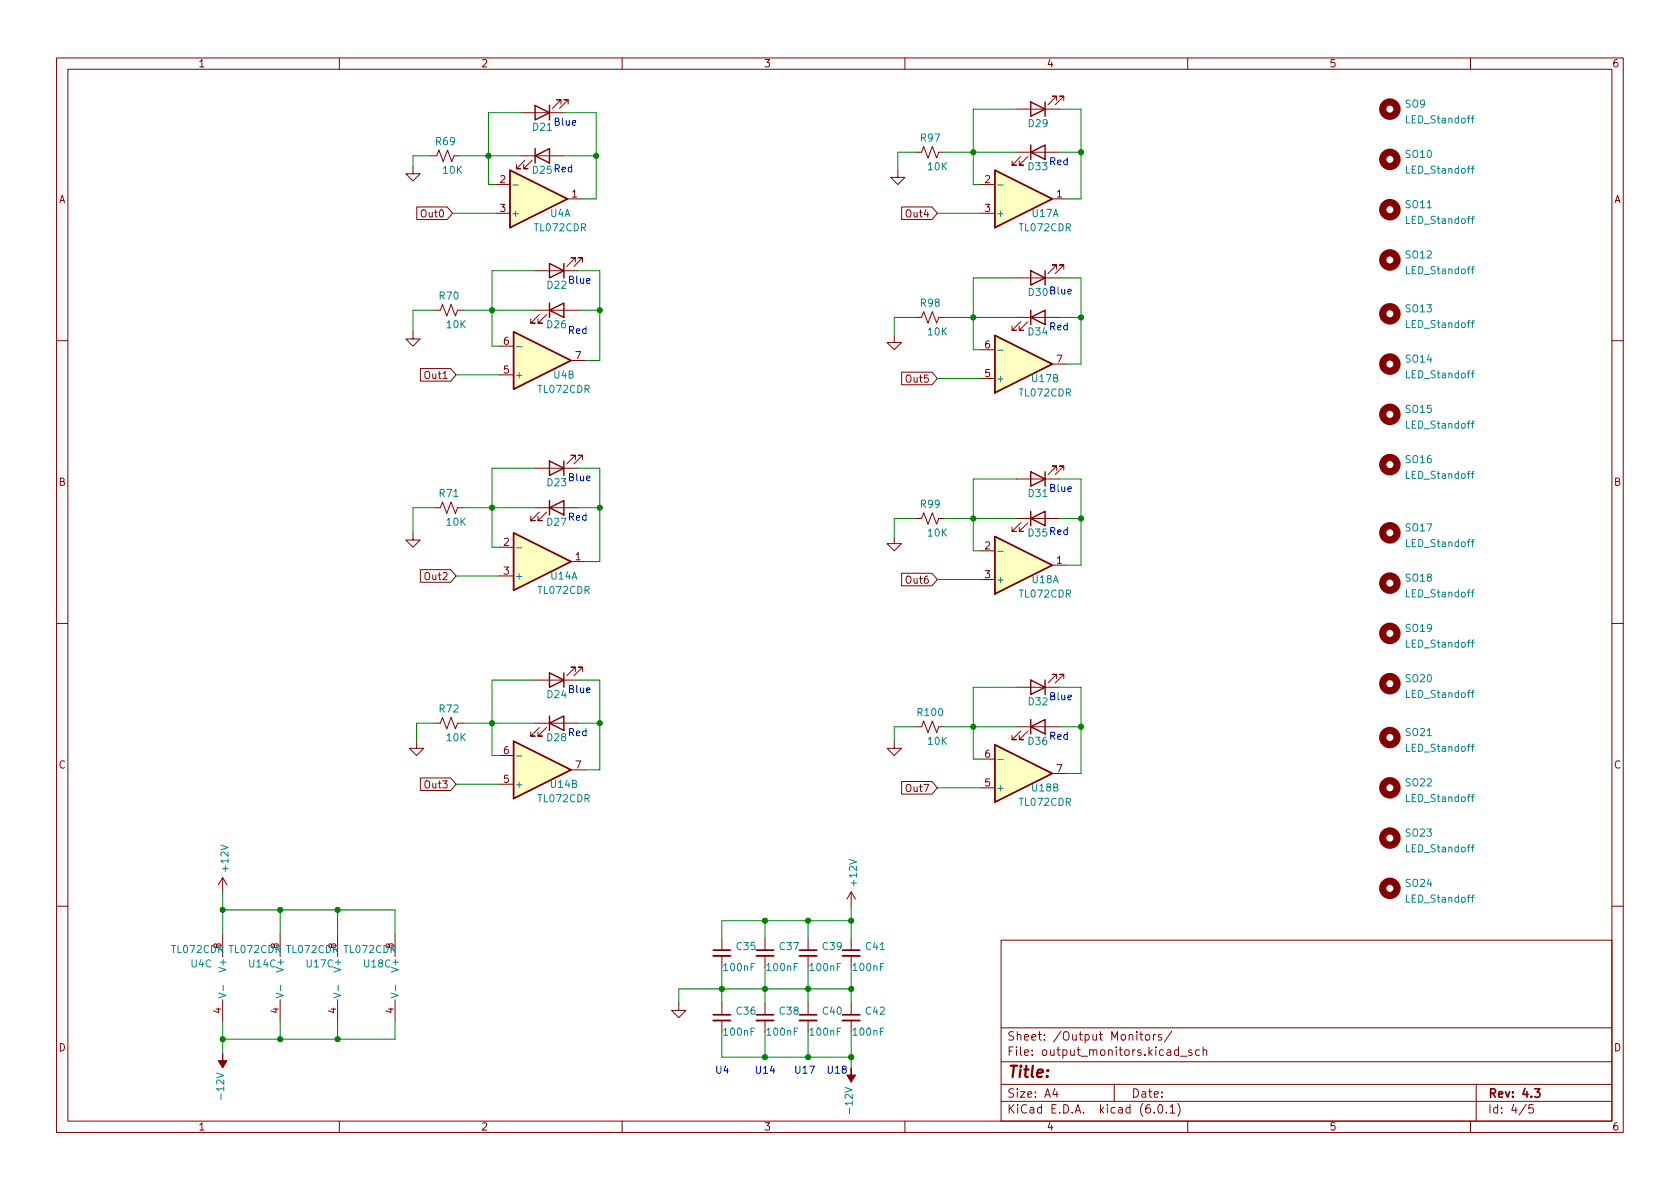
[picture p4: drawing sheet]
<svg xmlns="http://www.w3.org/2000/svg" width="297mm" height="210mm" viewBox="0 0 297 210" stroke-linecap="round" stroke-linejoin="round" font-family="sans-serif">
<g fill="none" stroke="#840000" stroke-width=".18">
<path d="M10 10.2h277v190.1h-277zM12 12.2h273v186.1h-273zM60 10.2v2M92.1 19.9h7.6M99.2 18.4v-.8h-.8h.8l-1.5 1.6M100.5 18.4v-.8h-.8h.8l-1.6 1.6M110 10.2v2M160 10.2v2M179.7 19.3h7.6M186.8 17.8v-.8h-.7h.7l-1.5 1.5M188.1 17.8v-.8h-.8h.8l-1.5 1.5M210 10.2v2"/>
<path d="M260 10.2v2M73 29.5v1.2h1.3l-1.3 1.3-1.2-1.3h1.2M73.7 36.6h5.4l.9 1.1-.9 1.1h-5.4zM76.2 27.6h1l.4-1.1 .8 2.1 .7-2.1 .8 2.1 .4-1h1M87.6 32.6h2.6M87.6 37.7h2.6M92.1 27.6h7.6M92.8 28.3l-1.5 1.5h.8h-.8v-.7M94.1 28.3l-1.5 1.5h.7h-.7v-.7M100.3 35.2h2.6M158.7 30.1v1.3h1.3l-1.3 1.2-1.2-1.2h1.2M159.4 36.6h5.4l.9 1.1-.9 1.1h-5.4z"/>
<path d="M161.9 26.9h1l.4-1 .8 2 .7-2 .8 2 .4-1h1M173.4 32.6h2.5M173.4 37.7h2.5M179.7 26.9h7.6M180.5 27.7l-1.6 1.5h.8h-.8v-.8M181.7 27.7l-1.5 1.5h.8h-.8v-.8M186.1 35.2h2.5M73 58.7v1.2h1.3l-1.3 1.3-1.2-1.3h1.2M76.8 54.9h1.1l.3-1.1 .8 2.1 .8-2.1 .7 2.1 .4-1h1M94.6 54.9h7.6M94.6 47.9h7.6M95.4 55.6l-1.5 1.5h.7h-.7v-.7"/>
<path d="M96.6 55.6l-1.5 1.5h.8h-.8v-.7M101.7 46.3v-.7h-.7h.7l-1.5 1.5M103 46.3v-.7h-.8h.8l-1.5 1.5M158.1 59.3v1.3h1.3l-1.3 1.2-1.3-1.2h1.3M161.9 56.1h1l.4-1 .8 2 .7-2 .8 2 .4-1h1M179.7 49.1h7.6M179.7 56.1h7.6M180.5 56.9l-1.6 1.5h.8h-.8v-.7M181.7 56.9l-1.5 1.5h.8h-.8v-.7M186.8 47.6v-.7h-.7h.7l-1.5 1.5M188.1 47.6v-.7h-.8h.8l-1.5 1.5M10 60.2h2"/>
<path d="M74.3 65.2h5.4l.9 1.1-.9 1.1h-5.4zM88.3 66.3h2.5M88.3 61.2h2.5M101 63.7h2.5M159.4 65.8h5.4l.9 1.1-.9 1.1h-5.4zM173.4 66.9h2.5M173.4 61.8h2.5M186.1 64.4h2.5M285 60.2h2M73 94.2v1.3h1.3l-1.3 1.3-1.2-1.3h1.2M76.8 89.8h1.1l.3-1 .8 2 .8-2 .7 2 .4-1h1M88.3 96.8h2.5"/>
<path d="M94.6 89.8h7.6M94.6 82.8h7.6M95.4 90.5l-1.5 1.6h.7h-.7v-.8M96.6 90.5l-1.5 1.6h.8h-.8v-.8M101 99.3h2.5M101.7 81.3v-.8h-.7h.7l-1.5 1.5M103 81.3v-.8h-.8h.8l-1.5 1.5M158.1 94.9v1.2h1.3l-1.3 1.3-1.3-1.3h1.3M161.9 91.7h1l.4-1 .8 2 .7-2 .8 2 .4-1h1M173.4 97.4h2.5M179.7 91.7h7.6M179.7 84.7h7.6"/>
<path d="M180.5 92.5l-1.6 1.5h.8h-.8v-.8M181.7 92.5l-1.5 1.5h.8h-.8v-.8M186.1 99.9h2.5M186.8 83.2v-.8h-.7h.7l-1.5 1.5M188.1 83.2v-.8h-.8h.8l-1.5 1.5M10 110.2h2M74.3 100.7h5.4l.9 1.1-.9 1.2h-5.4zM88.3 101.8h2.5M101.7 118.7v-.7h-.7h.7l-1.5 1.5M103 118.7v-.7h-.8h.8l-1.5 1.5M159.4 101.4h5.4l.9 1.1-.9 1.1h-5.4zM173.4 102.5h2.5"/>
<path d="M285 110.2h2M73.7 131.1v1.2h1.2l-1.2 1.3-1.3-1.3h1.3M74.3 137.6h5.4l.9 1.1-.9 1.1h-5.4zM76.8 127.9h1.1l.3-1 .8 2 .8-2 .7 2 .4-1h1M88.3 138.7h2.5M88.3 133.6h2.5M94.6 127.9h7.6M94.6 120.3h7.6M95.4 128.6l-1.5 1.6h.7h-.7v-.8M96.6 128.6l-1.5 1.6h.8h-.8v-.8M101 136.1h2.5M158.1 131.1v1.2h1.3l-1.3 1.3-1.3-1.3h1.3"/>
<path d="M159.4 138.2h5.4l.9 1.1-.9 1.1h-5.4zM161.9 128.5h1l.4-1 .8 2 .7-2 .8 2 .4-1h1M173.4 139.3h2.5M173.4 134.2h2.5M179.7 128.5h7.6M179.7 121.5h7.6M180.5 129.3l-1.6 1.5h.8h-.8v-.8M181.7 129.3l-1.5 1.5h.8h-.8v-.8M186.1 136.8h2.5M186.8 120v-.8h-.7h.7l-1.5 1.6M188.1 120v-.8h-.8h.8l-1.5 1.6M39.4 155.2l-.8 1.3"/>
<path d="M39.4 155.2v2.5M39.4 155.2l.7 1.3M150.5 157.7l-.8 1.3M150.5 157.7v2.6M150.5 157.7l.8 1.3M10 160.2h2M39.4 165.3v3.9M39.4 176.8v3.8M49.5 165.3v3.9M49.5 176.8v3.8M59.7 165.3v3.9M59.7 176.8v3.8"/>
<path d="M69.8 165.3v3.9M69.8 176.8v3.8M120 177.4v1.3h1.3l-1.3 1.3-1.3-1.3h1.3M127.6 166v2M127.6 169v2.1M127.6 177.4v2M135.3 166v2M135.3 169v2.1M135.3 177.4v2M142.9 166v2M142.9 169v2.1M142.9 177.4v2"/>
<path d="M150.5 166v2M150.5 169v2.1M150.5 177.4v2M177 166.3h108v32h-108zM285 160.2h2M60 198.3v2M110 198.3v2M127.6 180.5v2M135.3 180.5v2M142.9 180.5v2M150.5 180.5v2M160 198.3v2"/>
<path d="M177 194.8h108M177 191.8h108M177 187.8h108M177 181.8h108M186.5 192.5l-.4 1h1M186.9 193v1M197 191.8v3M201.5 182.9h.6M201.7 182.4v1.3l.4 .2M202.6 183.1l.2-.2 .4 .2 .1 .5-.2 .3h-.3l-.2-.1zM203.9 182.9v1M204.1 196.7v.1"/>
<path d="M204.4 182.9l-.3 .1-.2 .2M204.9 195.4l.2-.1a.81 .81 0 0 1 .6 .7 .81 .81 0 0 1-.3 .8h-.2a.81 .81 0 0 1-.6-.6 .81 .81 0 0 1 .3-.8zM205.4 183l-.4-.1-.2 .2 .1 .3 .5 .1v.4h-.6M206.2 196.7v.1M206.9 195.8l.4-.5v1.5M206.9 196.8h.8M207.1 182.4l-1.2 1.9M208.2 195.1a1.72 1.72 0 0 1 0 2.3M208.4 185.7l-.5-.1-.3 .3v.4l.2 .3h.6M208.4 185.1v1.5M208.7 186.8h1.2M210 198.3v2"/>
<path d="M210.7 185.7l-.3-.1-.3 .2 .1 .3 .5 .1v.4h-.6M212.1 185.7l-.5-.1-.2 .3v.4l.1 .3h.6M212.7 185.8l.2-.2 .4 .1 .1 .9M212.7 185.1v1.5M260 198.3v2M261 191.8v6.5M269.9 195.3l-1.3 1.9M271.1 195.3h-.7l-.1 .7 .2-.1 .5 .1 .2 .2-.1 .5-.2 .1-.6-.1"/>
</g>
<path d="M126.1 168h3.1M126.1 179.4h3.1M133.7 168h3.1M133.7 179.4h3.1M141.4 168h3M141.4 179.4h3M149 168h3M149 179.4h3M271.3 192.5h1l-.5 .6 .4 .1v.7l-.2 .1h-.4l-.3-.1" fill="none" stroke="#840000" stroke-width=".3"/>
<g fill="none" stroke="#840000" stroke-width=".25">
<path d="M94.6 18.7l2.6 1.2-2.6 1.3zM97.2 18.7v2.5M182.2 18l2.6 1.3-2.6 1.3zM184.8 18v2.6M90.2 30.1l10.1 5.1-10.1 5.1zM94.6 27.6l2.6-1.3v2.5zM94.6 26.3v2.5M175.9 30.1l10.2 5.1-10.2 5.1zM182.2 26.9l2.6-1.3v2.6zM182.2 25.6v2.6M90.8 58.7l10.2 5-10.2 5.1zM97.2 46.6l2.5 1.3-2.5 1.2z"/>
<path d="M97.2 54.9l2.5-1.3v2.5zM97.2 53.6v2.5M99.7 46.6v2.5M175.9 59.3l10.2 5.1-10.2 5.1zM182.2 47.9l2.6 1.2-2.6 1.3zM182.2 56.1l2.6-1.2v2.5zM182.2 54.9v2.5M184.8 47.9v2.5M90.8 94.2l10.2 5.1-10.2 5.1zM97.2 89.8l2.5-1.3v2.6zM97.2 81.5l2.5 1.3-2.5 1.3zM97.2 88.5v2.6"/>
<path d="M99.7 81.5v2.6M175.9 94.9l10.2 5-10.2 5.1zM182.2 91.7l2.6-1.3v2.6zM182.2 83.4l2.6 1.3-2.6 1.3zM182.2 90.4v2.6M184.8 83.4v2.6M97.2 119l2.5 1.3-2.5 1.2zM99.7 119v2.5M90.8 131.1l10.2 5-10.2 5.1zM97.2 127.9l2.5-1.3v2.6zM97.2 126.6v2.6M175.9 131.7l10.2 5.1-10.2 5.1z"/>
<path d="M182.2 128.5l2.6-1.3v2.6zM182.2 120.3l2.6 1.2-2.6 1.3zM182.2 127.2v2.6M184.8 120.3v2.5"/>
</g>
<g fill="#ffffc2" stroke="#ffffc2" stroke-width=".18">
<path d="M90.8 131.1l10.2 5-10.2 5.1z"/>
<path d="M90.8 58.7l10.2 5-10.2 5.1z"/>
<path d="M90.8 94.2l10.2 5.1-10.2 5.1z"/>
<path d="M175.9 30.1l10.2 5.1-10.2 5.1z"/>
<path d="M90.2 30.1l10.1 5.1-10.1 5.1z"/>
<path d="M175.9 94.9l10.2 5-10.2 5.1z"/>
<path d="M175.9 131.7l10.2 5.1-10.2 5.1z"/>
<path d="M175.9 59.3l10.2 5.1-10.2 5.1z"/>
</g>
<g fill="none" stroke="#008484" stroke-width=".18">
<path d="M90.7 32.7h.9M176.4 32.7h1M260.2 38.7h.4M260.2 20.9h.4M260.2 29.8h.4M260.6 38.2l-.3 .2v1.1M260.6 20.5l-.3 .2v1M260.6 29.4l-.3 .1v1.1M260.2 47.6h.4M260.2 57.1h.4M260.6 47.1l-.3 .2v1.1M260.6 56.7l-.3 .1v1.1"/>
<path d="M91.3 61.3h1M176.4 61.9h1M260.2 74.9h.4M260.2 66h.4M260.6 74.4l-.3 .2v1.1M260.6 65.6l-.3 .1v1.1M91.3 96.9h1M176.4 97.5h1M260.2 95.8h.4M260.2 83.8h.4M260.6 95.4l-.3 .2v1.1M260.6 83.3l-.3 .2v1.1"/>
<path d="M260.2 113.6h.4M260.2 104.7h.4M260.6 113.2l-.3 .2v1M260.6 104.3l-.3 .2v1.1M91.3 133.7h1M176.4 134.3h1M260.2 132h.4M260.2 122.5h.4M260.6 131.6l-.3 .2v1.1M260.6 122.1l-.3 .2v1M260.2 149.8h.4M260.2 158.7h.4"/>
<path d="M260.2 140.9h.4M260.6 149.4l-.3 .2v1M260.6 158.3l-.3 .1v1.1M260.6 140.5l-.3 .2v1.1M38.7 175.6l1.2 .4-1.2 .5M39.5 174.2v1M48.8 175.6l1.3 .4-1.3 .5M49.6 174.2v1M59 175.6l1.3 .4-1.3 .5M59.8 174.2v1M69.2 175.6l1.2 .4-1.2 .5M69.9 174.2v1"/>
</g>
<path d="M126.1 169h3.1M133.7 169h3.1M141.4 169h3M149 169h3M126.1 180.5h3.1M133.7 180.5h3.1M141.4 180.5h3M149 180.5h3" fill="none" stroke="#840000" stroke-width=".33"/>
<g fill="none" stroke="#840000" stroke-width="1.3">
<circle cx="245.7" cy="19.3" r="1.27"/>
<circle cx="245.7" cy="28.2" r="1.27"/>
<circle cx="245.7" cy="37.1" r="1.27"/>
<circle cx="245.7" cy="55.5" r="1.27"/>
<circle cx="245.7" cy="46" r="1.27"/>
<circle cx="245.7" cy="73.3" r="1.27"/>
<circle cx="245.7" cy="64.4" r="1.27"/>
<circle cx="245.7" cy="94.2" r="1.27"/>
<circle cx="245.7" cy="82.2" r="1.27"/>
<circle cx="245.7" cy="103.1" r="1.27"/>
<circle cx="245.7" cy="112" r="1.27"/>
<circle cx="245.7" cy="120.9" r="1.27"/>
<circle cx="245.7" cy="130.4" r="1.27"/>
<circle cx="245.7" cy="139.3" r="1.27"/>
<circle cx="245.7" cy="157.1" r="1.27"/>
<circle cx="245.7" cy="148.2" r="1.27"/>
</g>
<g fill="#840000" stroke="#840000" stroke-width=".18">
<path d="M39.4 186.3v1.3h.7l-.7 1.2-.8-1.2h.8z"/>
<path d="M150.5 188.8v1.3h.8l-.8 1.3-.8-1.3h.8z"/>
</g>
<g fill="none" stroke="#008400" stroke-width=".18">
<path d="M92.1 19.9h-5.7v12.7h1.2M99.7 19.9h5.7v15.3h-2.5M179.7 19.3h-7.6v13.3h1.3M187.3 19.3h3.8v15.9h-2.5M76.2 27.6h-3.2v1.9M80 37.7h7.6M81.3 27.6h10.8M99.7 27.6h5.7M161.9 26.9h-3.2v3.2M165.7 37.7h7.7M167 26.9h12.7M187.3 26.9h3.8"/>
<path d="M76.8 54.9h-3.8v3.8M81.9 54.9h12.7M94.6 47.9h-7.6v13.3h1.3M102.2 54.9h3.8M102.2 47.9h3.8v15.8h-2.5M161.9 56.1h-3.8v3.2M167 56.1h12.7M179.7 49.1h-7.6v12.7h1.3M187.3 49.1h3.8v15.3h-2.5M187.3 56.1h3.8M80.6 66.3h7.7M165.7 66.9h7.7"/>
<path d="M76.8 89.8h-3.8v4.4M81.9 89.8h12.7M94.6 82.8h-7.6v14h1.3M102.2 82.8h3.8v16.5h-2.5M102.2 89.8h3.8M161.9 91.7h-3.8v3.2M167 91.7h12.7M179.7 84.7h-7.6v12.7h1.3M187.3 91.7h3.8M187.3 84.7h3.8v15.2h-2.5M80.6 101.8h7.7M165.7 102.5h7.7"/>
<path d="M76.8 127.9h-3.1v3.2M80.6 138.7h7.7M81.9 127.9h12.7M94.6 120.3h-7.6v13.3h1.3M102.2 120.3h3.8v15.8h-2.5M102.2 127.9h3.8M161.9 128.5h-3.8v2.6M165.7 139.3h7.7M167 128.5h12.7M179.7 121.5h-7.6v12.7h1.3M187.3 121.5h3.8v15.3h-2.5M187.3 128.5h3.8"/>
<path d="M39.4 157.7v7.6M39.4 160.9h30.4v4.4M49.5 160.9v4.4M59.7 160.9v4.4M127.6 171.1v6.3M135.3 162.8v3.2M135.3 171.1v6.3M142.9 162.8v3.2M142.9 171.1v6.3M150.5 162.8h-22.9v3.2M150.5 174.9h-30.5v2.5M150.5 160.3v5.7"/>
<path d="M150.5 171.1v6.3M39.4 180.6v5.7M49.5 180.6v3.2M59.7 180.6v3.2M69.8 180.6v3.2h-30.4M127.6 182.5v4.4h22.9M135.3 182.5v4.4M142.9 182.5v4.4M150.5 182.5v6.3"/>
</g>
<g fill="#008400" stroke="#008400" stroke-width=".18">
<circle cx="39.4" cy="160.9" r=".46"/>
<circle cx="49.5" cy="160.9" r=".46"/>
<circle cx="135.3" cy="174.9" r=".46"/>
<circle cx="127.6" cy="174.9" r=".46"/>
<circle cx="59.7" cy="160.9" r=".46"/>
<circle cx="59.7" cy="183.8" r=".46"/>
<circle cx="49.5" cy="183.8" r=".46"/>
<circle cx="39.4" cy="183.8" r=".46"/>
<circle cx="106" cy="127.9" r=".46"/>
<circle cx="87" cy="127.9" r=".46"/>
<circle cx="86.4" cy="27.6" r=".46"/>
<circle cx="105.4" cy="27.6" r=".46"/>
<circle cx="106" cy="54.9" r=".46"/>
<circle cx="87" cy="54.9" r=".46"/>
<circle cx="106" cy="89.8" r=".46"/>
<circle cx="87" cy="89.8" r=".46"/>
<circle cx="172.1" cy="128.5" r=".46"/>
<circle cx="172.1" cy="91.7" r=".46"/>
<circle cx="142.9" cy="174.9" r=".46"/>
<circle cx="150.5" cy="174.9" r=".46"/>
<circle cx="135.3" cy="186.9" r=".46"/>
<circle cx="142.9" cy="186.9" r=".46"/>
<circle cx="135.3" cy="162.8" r=".46"/>
<circle cx="150.5" cy="162.8" r=".46"/>
<circle cx="142.9" cy="162.8" r=".46"/>
<circle cx="150.5" cy="186.9" r=".46"/>
<circle cx="172.1" cy="56.1" r=".46"/>
<circle cx="191.1" cy="56.1" r=".46"/>
<circle cx="191.1" cy="26.9" r=".46"/>
<circle cx="172.1" cy="26.9" r=".46"/>
<circle cx="191.1" cy="91.7" r=".46"/>
<circle cx="191.1" cy="128.5" r=".46"/>
</g>
<text font-size="2.8" fill="#840000" x="178" y="190.6">Title:</text>
<g font-size="2.1" fill="#840000">
<text x="178" y="184">Sheet: /Output Monitors/</text>
<text x="178" y="186.7">File: output_monitors.kicad_sch</text>
<text x="178" y="196.9">KiCad E.D.A. kicad (6.0.1)</text>
<text x="178" y="194.1">Size: A4</text>
<text x="200" y="194.1">Date:</text>
<text x="263" y="194.1">Rev: 4.3</text>
<text x="263" y="196.9">Id: 4/5</text>
</g>
<g font-size="1.8" fill="#840000">
<text x="35" y="11.9">1</text>
<text x="85" y="11.9">2</text>
<text x="135" y="11.9">3</text>
<text x="185" y="11.9">4</text>
<text x="235" y="11.9">5</text>
<text x="285" y="11.9">6</text>
<text x="10.3" y="35.9">A</text>
<text x="88.4" y="32.4">2</text>
<text x="101.1" y="34.9">1</text>
<text x="174.1" y="32.4">2</text>
<text x="186.8" y="34.9">1</text>
<text x="285.3" y="35.9">A</text>
<text x="74.7" y="38.4">Out0</text>
<text x="88.4" y="37.5">3</text>
<text x="160.4" y="38.4">Out4</text>
<text x="174.1" y="37.5">3</text>
<text x="89" y="61">6</text>
<text x="101.7" y="63.5">7</text>
<text x="174.1" y="61.6">6</text>
<text x="186.8" y="64.1">7</text>
<text x="75.3" y="67">Out1</text>
<text x="89" y="66">5</text>
<text x="160.4" y="67.6">Out5</text>
<text x="174.1" y="66.7">5</text>
<text x="10.3" y="85.9">B</text>
<text x="285.3" y="85.9">B</text>
<text x="89" y="96.5">2</text>
<text x="89" y="101.6">3</text>
<text x="101.7" y="99.1">1</text>
<text x="174.1" y="97.1">2</text>
<text x="186.8" y="99.7">1</text>
<text x="75.3" y="102.6">Out2</text>
<text x="160.4" y="103.2">Out6</text>
<text x="174.1" y="102.2">3</text>
<text x="10.3" y="135.9">C</text>
<text x="89" y="133.3">6</text>
<text x="101.7" y="135.9">7</text>
<text x="174.1" y="134">6</text>
<text x="186.8" y="136.5">7</text>
<text x="285.3" y="135.9">C</text>
<text x="75.3" y="139.4">Out3</text>
<text x="89" y="138.4">5</text>
<text x="160.4" y="140">Out7</text>
<text x="174.1" y="139.1">5</text>
<text x="39.1" y="167.7" transform="rotate(-90 39.1 167.7)">8</text>
<text x="49.3" y="167.7" transform="rotate(-90 49.3 167.7)">8</text>
<text x="59.4" y="167.7" transform="rotate(-90 59.4 167.7)">8</text>
<text x="69.6" y="167.7" transform="rotate(-90 69.6 167.7)">8</text>
<text x="39.1" y="179.2" transform="rotate(-90 39.1 179.2)">4</text>
<text x="49.3" y="179.2" transform="rotate(-90 49.3 179.2)">4</text>
<text x="59.4" y="179.2" transform="rotate(-90 59.4 179.2)">4</text>
<text x="69.6" y="179.2" transform="rotate(-90 69.6 179.2)">4</text>
<text x="10.3" y="185.9">D</text>
<text x="285.3" y="185.9">D</text>
<text x="35" y="199.9">1</text>
<text x="85" y="199.9">2</text>
<text x="135" y="199.9">3</text>
<text x="185" y="199.9">4</text>
<text x="235" y="199.9">5</text>
<text x="285" y="199.9">6</text>
</g>
<g font-size="1.8" fill="#008484">
<text x="94.3" y="23.1">D21</text>
<text x="181.9" y="22.5">D29</text>
<text x="248.5" y="19">SO9</text>
<text x="248.7" y="21.8">LED_Standoff</text>
<text x="77.1" y="25.6">R69</text>
<text x="162.8" y="25">R97</text>
<text x="248.6" y="27.9">SO10</text>
<text x="78.4" y="30.7">10K</text>
<text x="164.1" y="30.1">10K</text>
<text x="181.9" y="30.1">D33</text>
<text x="248.7" y="30.7">LED_Standoff</text>
<text x="90.3" y="38.3">+</text>
<text x="94.6" y="40.9">TL072CDR</text>
<text x="97.3" y="38.3">U4A</text>
<text x="176" y="38.3">+</text>
<text x="180.3" y="40.9">TL072CDR</text>
<text x="182.5" y="38.3">U17A</text>
<text x="248.6" y="36.8">SO11</text>
<text x="248.7" y="39.6">LED_Standoff</text>
<text x="248.6" y="45.7">SO12</text>
<text x="77.8" y="53">R70</text>
<text x="96.8" y="51">D22</text>
<text x="248.7" y="48.5">LED_Standoff</text>
<text x="79" y="58">10K</text>
<text x="96.8" y="58">D26</text>
<text x="162.8" y="54.2">R98</text>
<text x="164.1" y="59.3">10K</text>
<text x="181.9" y="59.3">D34</text>
<text x="248.6" y="55.2">SO13</text>
<text x="248.7" y="58">LED_Standoff</text>
<text x="248.6" y="64.1">SO14</text>
<text x="90.9" y="66.9">+</text>
<text x="95.2" y="69.5">TL072CDR</text>
<text x="97.9" y="66.9">U4B</text>
<text x="176" y="67.6">+</text>
<text x="180.3" y="70.1">TL072CDR</text>
<text x="182.5" y="67.6">U17B</text>
<text x="248.7" y="66.9">LED_Standoff</text>
<text x="248.6" y="73">SO15</text>
<text x="248.7" y="75.8">LED_Standoff</text>
<text x="248.6" y="81.9">SO16</text>
<text x="77.8" y="87.9">R71</text>
<text x="96.8" y="86">D23</text>
<text x="162.8" y="89.8">R99</text>
<text x="181.9" y="87.9">D31</text>
<text x="248.7" y="84.7">LED_Standoff</text>
<text x="79" y="93">10K</text>
<text x="96.8" y="93">D27</text>
<text x="164.1" y="94.9">10K</text>
<text x="248.6" y="94">SO17</text>
<text x="248.7" y="96.7">LED_Standoff</text>
<text x="90.9" y="102.5">+</text>
<text x="95.2" y="105">TL072CDR</text>
<text x="97.4" y="102.5">U14A</text>
<text x="176" y="103.1">+</text>
<text x="180.3" y="105.7">TL072CDR</text>
<text x="182.5" y="103.1">U18A</text>
<text x="248.6" y="102.8">SO18</text>
<text x="248.7" y="105.6">LED_Standoff</text>
<text x="248.6" y="111.7">SO19</text>
<text x="248.7" y="114.5">LED_Standoff</text>
<text x="77.8" y="126">R72</text>
<text x="96.8" y="123.4">D24</text>
<text x="181.9" y="124.7">D32</text>
<text x="248.6" y="120.6">SO20</text>
<text x="248.7" y="123.4">LED_Standoff</text>
<text x="79" y="131.1">10K</text>
<text x="96.8" y="131.1">D28</text>
<text x="162.4" y="126.6">R100</text>
<text x="164.1" y="131.7">10K</text>
<text x="181.9" y="131.7">D36</text>
<text x="248.6" y="130.1">SO21</text>
<text x="248.7" y="132.9">LED_Standoff</text>
<text x="90.9" y="139.3">+</text>
<text x="95.2" y="141.9">TL072CDR</text>
<text x="97.4" y="139.3">U14B</text>
<text x="176" y="139.9">+</text>
<text x="180.3" y="142.5">TL072CDR</text>
<text x="182.5" y="139.9">U18B</text>
<text x="248.6" y="139">SO22</text>
<text x="248.7" y="141.8">LED_Standoff</text>
<text x="248.6" y="147.9">SO23</text>
<text x="40.4" y="153.9" transform="rotate(-90 40.4 153.9)">+12V</text>
<text x="248.7" y="150.7">LED_Standoff</text>
<text x="151.5" y="156.5" transform="rotate(-90 151.5 156.5)">+12V</text>
<text x="248.6" y="156.8">SO24</text>
<text x="248.7" y="159.6">LED_Standoff</text>
<text x="130.3" y="168">C35</text>
<text x="137.9" y="168">C37</text>
<text x="145.5" y="168">C39</text>
<text x="153.1" y="168">C41</text>
<text x="30.5" y="168.5">TL072CDR</text>
<text x="33.8" y="171.1">U4C</text>
<text x="40" y="171.5" transform="rotate(-90 40 171.5)">V+</text>
<text x="40.6" y="168.5">TL072CDR</text>
<text x="44.1" y="171.1">U14C</text>
<text x="50.2" y="171.5" transform="rotate(-90 50.2 171.5)">V+</text>
<text x="50.8" y="168.5">TL072CDR</text>
<text x="54.3" y="171.1">U17C</text>
<text x="60.3" y="171.5" transform="rotate(-90 60.3 171.5)">V+</text>
<text x="60.9" y="168.5">TL072CDR</text>
<text x="64.4" y="171.1">U18C</text>
<text x="70.5" y="171.5" transform="rotate(-90 70.5 171.5)">V+</text>
<text x="128.1" y="171.7">100nF</text>
<text x="135.7" y="171.7">100nF</text>
<text x="143.3" y="171.7">100nF</text>
<text x="151" y="171.7">100nF</text>
<text x="130.3" y="179.4">C36</text>
<text x="137.9" y="179.4">C38</text>
<text x="145.5" y="179.4">C40</text>
<text x="153.1" y="179.4">C42</text>
<text x="128.1" y="183.1">100nF</text>
<text x="135.7" y="183.1">100nF</text>
<text x="143.3" y="183.1">100nF</text>
<text x="151" y="183.1">100nF</text>
<text x="39.6" y="194" transform="rotate(-90 39.6 194)">-12V</text>
<text x="150.7" y="196.6" transform="rotate(-90 150.7 196.6)">-12V</text>
</g>
<g font-size="1.8" fill="#0000c2">
<text x="97.8" y="22.2">Blue</text>
<text x="185.4" y="29.2">Red</text>
<text x="94.2" y="30.7">D25 Red</text>
<text x="100.3" y="50.2">Blue</text>
<text x="181.9" y="52.3">D30Blue</text>
<text x="100.3" y="59">Red</text>
<text x="185.4" y="58.4">Red</text>
<text x="100.3" y="85.1">Blue</text>
<text x="185.4" y="87">Blue</text>
<text x="100.3" y="92.1">Red</text>
<text x="181.9" y="94.9">D35 Red</text>
<text x="100.3" y="122.5">Blue</text>
<text x="185.4" y="123.8">Blue</text>
<text x="100.3" y="130.2">Red</text>
<text x="185.4" y="130.8">Red</text>
<text x="126.4" y="189.9">U4</text>
<text x="133.3" y="189.9">U14</text>
<text x="140.3" y="189.9">U17</text>
<text x="146" y="189.9">U18</text>
</g>
</svg>
